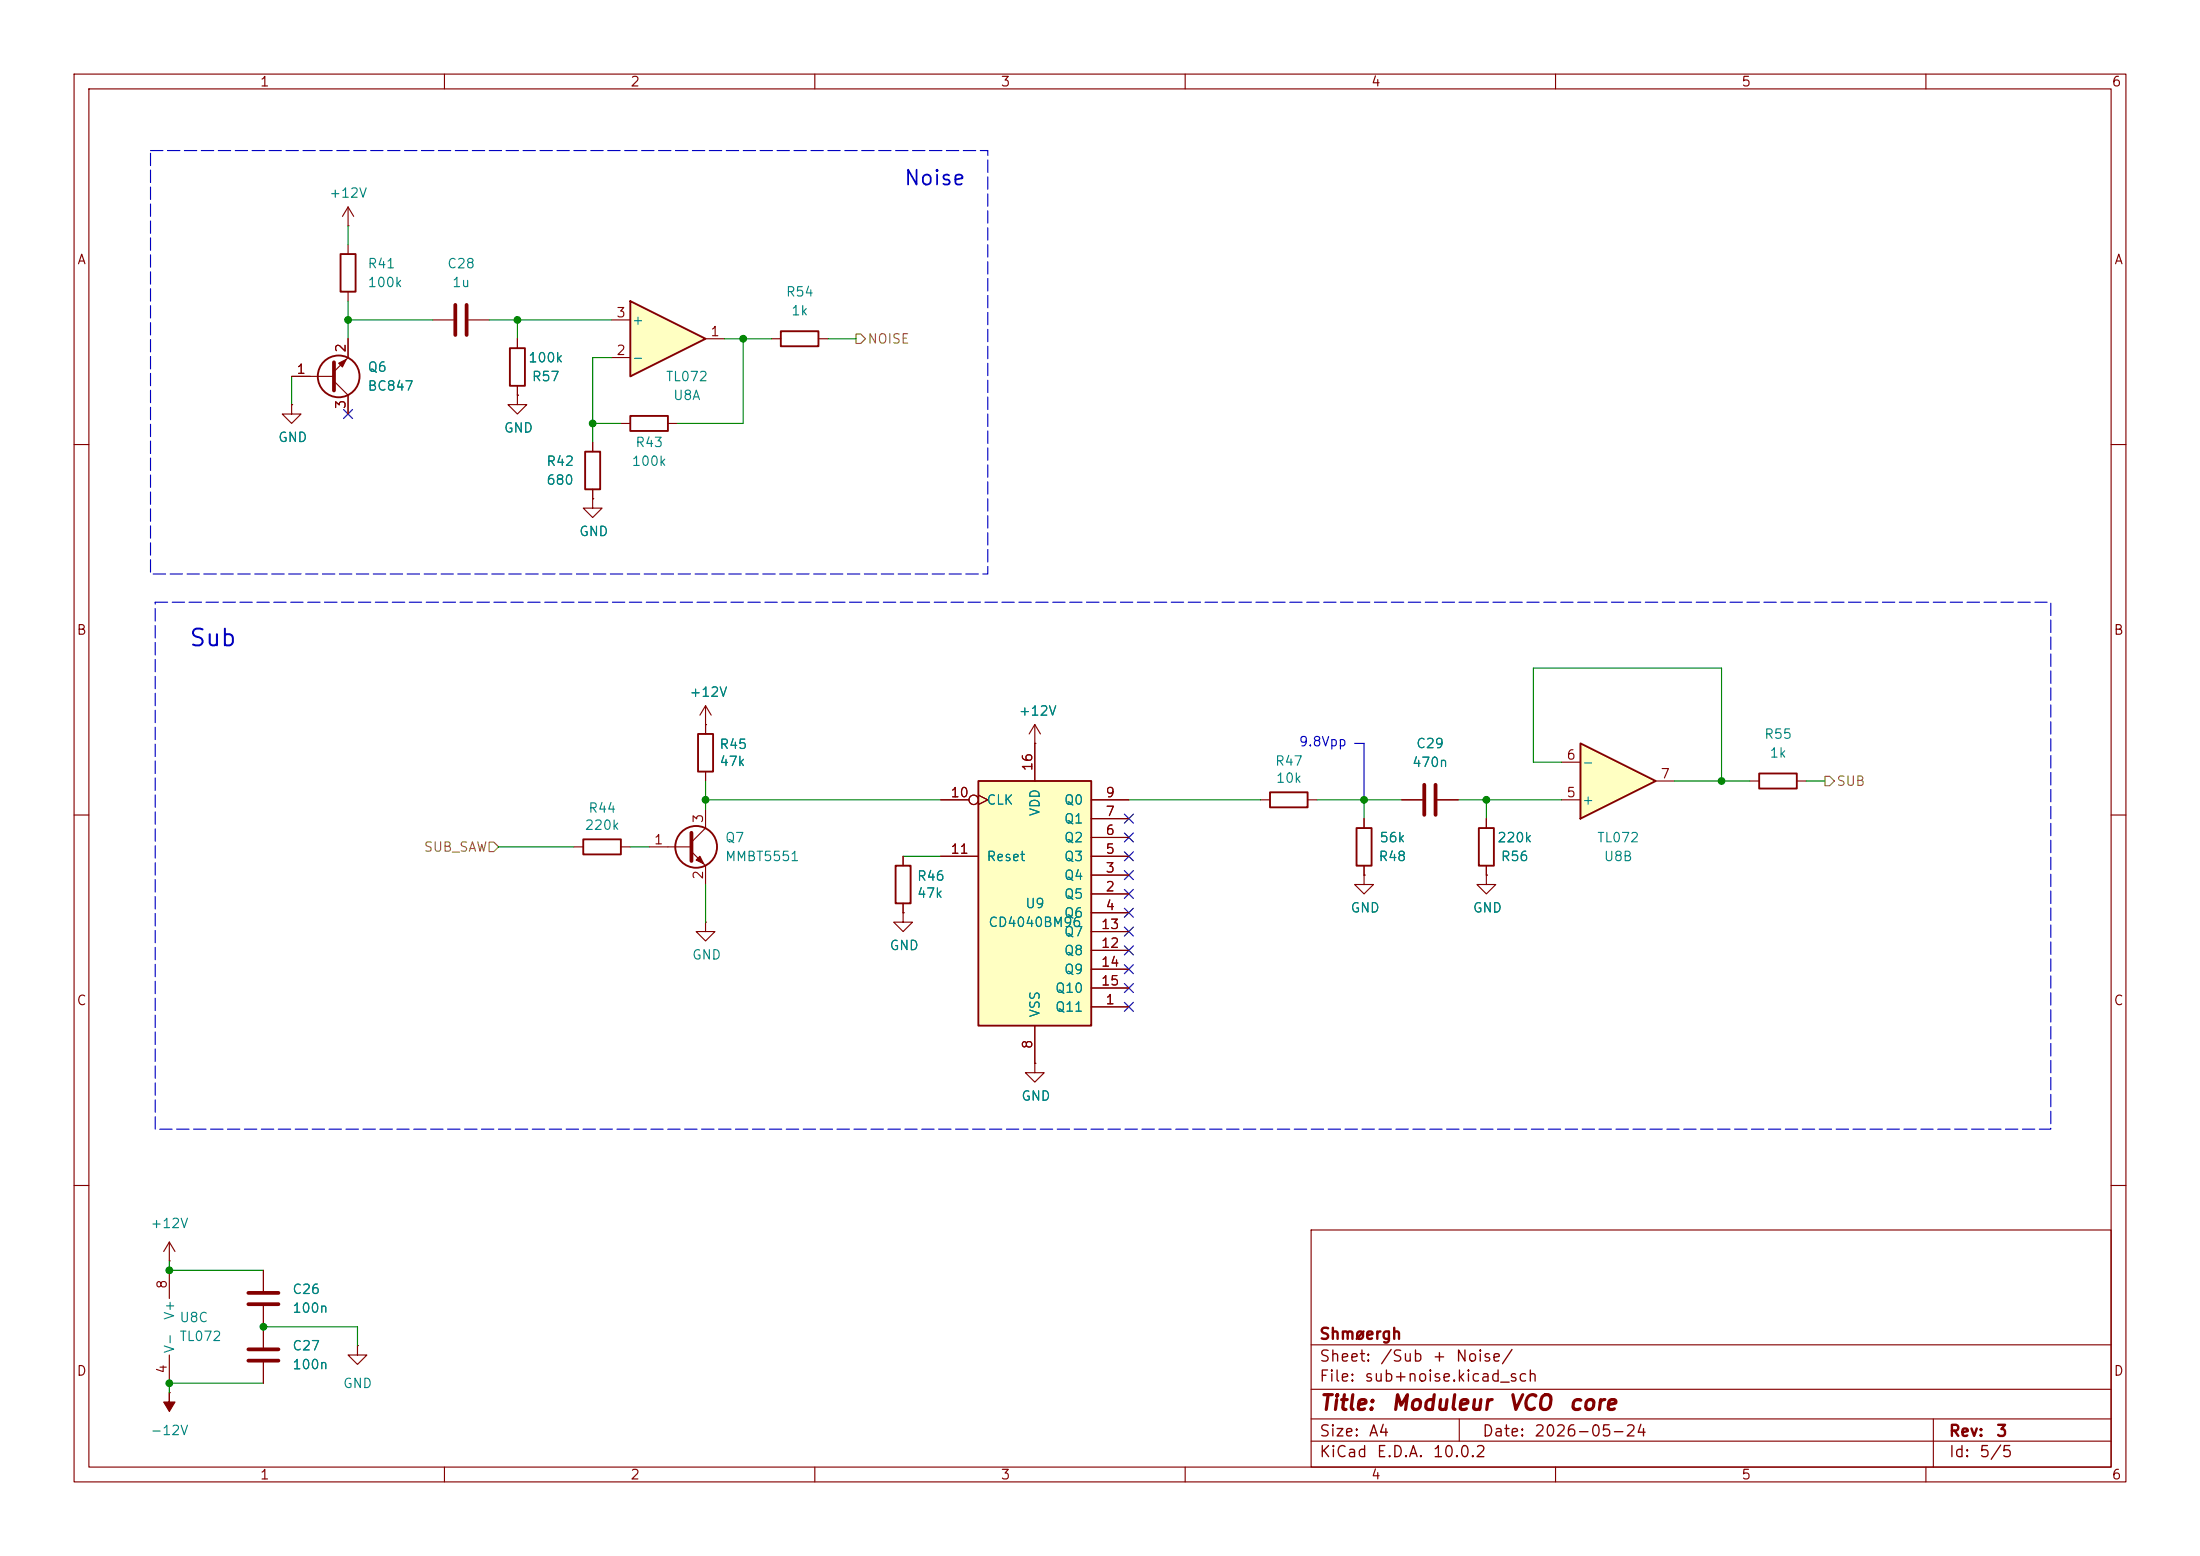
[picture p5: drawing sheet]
<svg xmlns="http://www.w3.org/2000/svg" width="297mm" height="210mm" viewBox="0 0 297 210" stroke-linecap="round" stroke-linejoin="round" font-family="sans-serif">
<g fill="none" stroke="#840000" stroke-width=".15">
<path d="M10 10h277v190h-277zM12 12h273v186h-273zM60 10v2M110 10v2M160 10v2M210 10v2M260 10v2M39.4 50.8h5.7M45.1 51.4l1.9 1.9v2.6M47 45.7v2.6l-1.9 1.9M10 60h2M285 60h2"/>
<path d="M95.2 97.8h.1M95.2 95.3v3.8M95.2 95.3l-.7 1.2M95.2 95.3l.8 1.2M139.7 97.8l-.8 1.3M139.7 97.8l.8 1.3M139.7 97.8v2.5M10 110h2M95.2 104.1v1.3M121.9 115.6v1.2M139.7 100.3h.1M285 110h2"/>
<path d="M121.9 121.9v1.3M139.7 143.5v1.3h1.3l-1.3 1.3-1.3-1.3h1.3M139.7 143.5h.1M10 160h2M177 166h108v32h-108zM285 160h2M60 198v2M110 198v2M160 198v2M177 194.5h108M177 191.5h108M177 187.5h108"/>
<path d="M177 181.5h108M197 191.5v3M210 198v2M260 198v2M261 191.5v6.5"/>
</g>
<g fill="none" stroke="#840000" stroke-width=".25">
<path d="M94.2 99.1h2.1v5h-2.1zM120.9 116.8h2v5.1h-2z"/>
<circle cx="45.7" cy="50.8" r="2.82"/>
</g>
<path d="M45.1 48.9v3.8" fill="none" stroke="#840000" stroke-width=".51"/>
<path d="M45.7 49l1-.5-.5 1z" fill="#840000" stroke="#840000" stroke-width=".15"/>
<path d="M132.1 105.4h15.2v33h-15.2z" fill="#ffffc2"/>
<path d="M132.1 105.4h15.2v33h-15.2zM199.6 111.8h2.1v5h-2.1z" fill="none" stroke="#840000" stroke-width=".25"/>
<g fill="none" stroke="#840000" stroke-width=".15">
<path d="M127 115.6h5.1M127 108h3.8M132.1 107.3l1.2 .7-1.2 .6M139.7 100.3v5.1M147.3 118.1h5.1M147.3 115.6h5.1M147.3 113h5.1M147.3 110.5h5.1M147.3 108h5.1M200.7 110.5v1.3M200.7 116.8v1.3M139.7 138.4v5.1"/>
<path d="M147.3 135.9h5.1M147.3 120.7h5.1M147.3 123.2h5.1M147.3 128.3h5.1M147.3 125.7h5.1M147.3 130.8h5.1M147.3 133.4h5.1"/>
<circle cx="131.4" cy="107.9" r=".63"/>
</g>
<path d="M213.4 100.3l10.1 5.1-10.1 5.1z" fill="#ffffc2"/>
<g fill="none" stroke="#840000" stroke-width=".25">
<path d="M68.8 47h2.1v5.1h-2.1zM79 61h2v5h-2zM78.7 113.3h5.1v2h-5.1zM171.4 106.9h5.1v2.1h-5.1zM183.1 111.8h2.1v5h-2.1zM213.4 100.3l10.1 5.1-10.1 5.1zM237.5 104.4h5.1v2h-5.1z"/>
<circle cx="94" cy="114.3" r="2.82"/>
</g>
<g fill="none" stroke="#840000" stroke-width=".15">
<path d="M58.4 43.2h2.8M63.2 43.2h2.8M69.8 53.3v1.3h1.3l-1.3 1.3-1.2-1.3h1.2M69.8 53.3h.1M69.8 45.7v1.3M69.8 52.1v1.2M80 59.7v1.3M80 67.3v1.3h1.3l-1.3 1.3-1.3-1.3h1.3M80 67.3h.1M80 66v1.3M77.5 114.3h1.2M83.8 114.3h1.3"/>
<path d="M87.6 114.3h5.7M93.3 114.9l1.9 1.9v2.6M95.2 109.2v2.6l-1.9 1.9M170.2 108h1.2M176.5 108h1.3M184.1 118.1v1.3h1.3l-1.3 1.3-1.2-1.3h1.2M184.1 118.1h.1M184.1 110.5v1.3M184.1 116.8v1.3M189.2 108h2.8M194.1 108h2.7M200.7 118.1v1.3h1.2l-1.2 1.3-1.3-1.3h1.3"/>
<path d="M200.7 118.1h.1M210.8 108h2.6M210.8 102.9h2.6M223.5 105.4h2.6M236.2 105.4h1.3M242.6 105.4h1.2M95.2 124.5v1.2h1.3l-1.3 1.3-1.2-1.3h1.2M95.2 124.5h.1M121.9 123.2v1.3h1.3l-1.3 1.2-1.3-1.2h1.3M121.9 123.2h.1M22.9 170.2h.1M22.9 167.6l-.8 1.3"/>
<path d="M22.9 167.6l.7 1.3M22.9 167.6v2.6M22.9 171.5v3.8M35.6 171.5v2.7M35.6 176.3v5.6M22.9 188h.1M22.9 182.9v3.8M35.6 183.9v2.8M48.3 181.6v1.3h1.2l-1.2 1.3-1.3-1.3h1.3M48.3 181.6h.1"/>
</g>
<path d="M61.5 41.1v4.1M63 41.1v4.1M93.3 112.4v3.8M192.3 105.9v4.1M193.8 105.9v4.1M33.5 174.5h4.1M33.5 176h4.1M33.5 182.1h4.1M33.5 183.6h4.1" fill="none" stroke="#840000" stroke-width=".51"/>
<g fill="#840000" stroke="#840000" stroke-width=".15">
<path d="M22.9 188v1.2h.7l-.7 1.3-.8-1.3h.8z"/>
<path d="M94 116.1l.5-.5 .5 1z"/>
</g>
<path d="M85.1 40.6l10.1 5.1-10.1 5.1z" fill="#ffffc2"/>
<path d="M46 34.3h2v5.1h-2zM85.1 56.1h5.1v2.1h-5.1zM85.1 40.6l10.1 5.1-10.1 5.1zM105.4 44.7h5.1v2h-5.1z" fill="none" stroke="#840000" stroke-width=".25"/>
<g fill="none" stroke="#840000" stroke-width=".15">
<path d="M47 30.5h.1M47 27.9v2.6M47 33v1.3M47 39.4v1.2M47 27.9l-.8 1.3M47 27.9l.8 1.3M39.4 54.6v1.3h1.2l-1.2 1.3-1.3-1.3h1.3M39.4 54.6h.1M39.4 50.8h2.5M47 45.7v2.6M47 53.3v2.6M69.8 53.3h.1"/>
<path d="M69.8 45.7v1.3M69.8 52.1v1.2M80 59.7v1.3M82.5 48.3h2.6M82.5 43.2h2.6M83.8 57.2h1.3M90.2 57.2h1.2M95.2 45.7h2.6M104.1 45.7h1.3M110.5 45.7h1.3M80 67.3h.1M80 66v1.3"/>
<path d="M95.2 97.8h.1M95.2 97.8v1.3M95.2 104.1v1.3M121.9 115.6v1.2M127 108h3.8M127 115.6h5.1M132.1 107.3l1.2 .7-1.2 .6M139.7 100.3h.1M139.7 100.3v5.1M147.3 108h5.1M147.3 118.1h5.1M147.3 115.6h5.1"/>
<path d="M147.3 113h5.1M147.3 110.5h5.1M184.1 118.1h.1M184.1 110.5v1.3M184.1 116.8v1.3M189.2 108h2.8M194.1 108h2.7M200.7 118.1h.1M200.7 110.5v1.3M200.7 116.8v1.3M121.9 123.2h.1M121.9 121.9v1.3"/>
<path d="M139.7 138.4v5.1M147.3 135.9h5.1M147.3 120.7h5.1M147.3 123.2h5.1M147.3 128.3h5.1M147.3 125.7h5.1M147.3 130.8h5.1M147.3 133.4h5.1M139.7 143.5h.1M35.6 171.5v2.7M35.6 176.3v5.6M35.6 183.9v2.8"/>
<circle cx="131.4" cy="107.9" r=".63"/>
</g>
<path d="M115.6 45.1h.6l.6 .6-.6 .7h-.6zM66 113.7h.7l.6 .6-.6 .6h-.7zM246.4 104.8h.6l.6 .6-.6 .6h-.6z" fill="none" stroke="#848400" stroke-width=".15"/>
<path d="M182.9 100.3h1.2v7.7" fill="none" stroke="#0000c2" stroke-width=".15"/>
<g fill="none" stroke="#008400" stroke-width=".15">
<path d="M47 30.5v2.5M39.4 50.8v3.8M47 40.6v5.1M47 43.2h11.4M66 43.2h16.5M69.8 43.2v2.5M80 57.2h3.8M82.5 48.3h-2.5v11.4M97.8 45.7h6.3M100.3 45.7v11.5h-8.9M111.8 45.7h3.8M67.3 114.3h10.2"/>
<path d="M85.1 114.3h2.5M95.2 105.4v3.8M95.2 119.4v5.1M95.2 108h31.8M121.9 115.6h5.1M152.4 108h17.8M177.8 108h11.4M184.1 108v2.5M196.8 108h14M200.7 108v2.5M210.8 102.9h-3.8v-12.7h25.4v15.2M226.1 105.4h10.1"/>
<path d="M243.8 105.4h2.6M22.9 170.2v1.3h12.7M35.6 179.1h12.7v2.5M35.6 186.7h-12.7v1.3"/>
</g>
<g fill="none" stroke="#000084" stroke-width=".15">
<path d="M46.4 55.3l1.2 1.2M47.6 55.3l-1.2 1.2M151.8 109.9l1.2 1.2M151.8 117.5l1.2 1.2M151.8 115l1.2 1.2M151.8 112.4l1.2 1.2M153 109.9l-1.2 1.2M153 117.5l-1.2 1.2M153 115l-1.2 1.2M153 112.4l-1.2 1.2M151.8 135.3l1.2 1.2M151.8 127.7l1.2 1.2"/>
<path d="M151.8 130.2l1.2 1.2M151.8 122.6l1.2 1.2M151.8 125.1l1.2 1.2M151.8 120l1.2 1.3M151.8 132.7l1.2 1.3M153 135.3l-1.2 1.2M153 127.7l-1.2 1.2M153 130.2l-1.2 1.2M153 122.6l-1.2 1.2M153 125.1l-1.2 1.2M153 120l-1.2 1.3M153 132.7l-1.2 1.3"/>
</g>
<path d="M20.3 20.3h113v57.2h-113zM21 81.3h255.9v71.1h-255.9z" fill="none" stroke="#0000c2" stroke-width=".15" stroke-dasharray="1.7 .6"/>
<g fill="#008400" stroke="#008400" stroke-width=".14">
<circle cx="184.1" cy="108" r=".46"/>
<circle cx="100.3" cy="45.7" r=".46"/>
<circle cx="69.8" cy="43.2" r=".46"/>
<circle cx="47" cy="43.2" r=".46"/>
<circle cx="80" cy="57.2" r=".46"/>
<circle cx="35.6" cy="179.1" r=".46"/>
<circle cx="22.9" cy="186.7" r=".46"/>
<circle cx="22.9" cy="171.5" r=".46"/>
<circle cx="200.7" cy="108" r=".46"/>
<circle cx="232.4" cy="105.4" r=".46"/>
<circle cx="95.2" cy="108" r=".46"/>
</g>
<text font-size="2.3" fill="#0000c2" x="25.4" y="87.8">Sub</text>
<text font-size="2" fill="#0000c2" x="121.9" y="25.5">Noise</text>
<g font-size="2" fill="#840000">
<text x="178" y="190.8">Title:</text>
<text x="187.7" y="190.8">Moduleur</text>
<text x="203.5" y="190.8">VCO</text>
<text x="211.6" y="190.8">core</text>
</g>
<g font-size="1.5" fill="#840000">
<text x="178" y="184.2">Sheet:</text>
<text x="178" y="181.2">Shmøergh</text>
<text x="186.2" y="184.2">/Sub</text>
<text x="193.2" y="184.2">+</text>
<text x="196.4" y="184.2">Noise/</text>
<text x="178" y="186.9">File:</text>
<text x="184.1" y="186.9">sub+noise.kicad_sch</text>
<text x="178" y="197.1">KiCad</text>
<text x="178" y="194.3">Size:</text>
<text x="184.7" y="194.3">A4</text>
<text x="185.7" y="197.1">E.D.A.</text>
<text x="193.3" y="197.1">10.0.2</text>
<text x="200" y="194.3">Date:</text>
<text x="207" y="194.3">2026-05-24</text>
<text x="263" y="194.3">Rev:</text>
<text x="263" y="197.1">Id:</text>
<text x="267.1" y="197.1">5/5</text>
<text x="269.4" y="194.3">3</text>
</g>
<g font-size="1.3" fill="#840000">
<text x="35" y="12">1</text>
<text x="85" y="12">2</text>
<text x="135" y="12">3</text>
<text x="185" y="12">4</text>
<text x="235" y="12">5</text>
<text x="285" y="12">6</text>
<text x="10.3" y="36">A</text>
<text x="285.3" y="36">A</text>
<text x="47" y="47.7" transform="rotate(-90 47 47.7)">2</text>
<text x="83.1" y="43.2">3</text>
<text x="95.8" y="45.7">1</text>
<text x="39.9" y="50.8">1</text>
<text x="83.1" y="48.2">2</text>
<text x="47" y="55.3" transform="rotate(-90 47 55.3)">3</text>
<text x="10.3" y="86">B</text>
<text x="285.3" y="86">B</text>
<text x="128.2" y="107.9">10</text>
<text x="139.7" y="104.2" transform="rotate(-90 139.7 104.2)">16</text>
<text x="149.2" y="107.9">9</text>
<text x="211.4" y="107.9">5</text>
<text x="211.4" y="102.8">6</text>
<text x="224.1" y="105.4">7</text>
<text x="95.2" y="111.2" transform="rotate(-90 95.2 111.2)">3</text>
<text x="149.2" y="113">6</text>
<text x="149.2" y="110.5">7</text>
<text x="88.2" y="114.3">1</text>
<text x="95.2" y="118.8" transform="rotate(-90 95.2 118.8)">2</text>
<text x="128.2" y="115.5">11</text>
<text x="149.2" y="118.1">3</text>
<text x="149.2" y="115.5">5</text>
<text x="148.5" y="125.7">13</text>
<text x="149.2" y="120.6">2</text>
<text x="149.2" y="123.2">4</text>
<text x="148.5" y="128.2">12</text>
<text x="148.5" y="130.8">14</text>
<text x="10.3" y="136">C</text>
<text x="148.5" y="133.3">15</text>
<text x="149.2" y="135.9">1</text>
<text x="285.3" y="136">C</text>
<text x="139.7" y="141.7" transform="rotate(-90 139.7 141.7)">8</text>
<text x="22.8" y="174.1" transform="rotate(-90 22.8 174.1)">8</text>
<text x="10.3" y="186">D</text>
<text x="22.8" y="185.5" transform="rotate(-90 22.8 185.5)">4</text>
<text x="285.3" y="186">D</text>
<text x="35" y="200">1</text>
<text x="85" y="200">2</text>
<text x="135" y="200">3</text>
<text x="185" y="200">4</text>
<text x="235" y="200">5</text>
<text x="285" y="200">6</text>
</g>
<g font-size="1.3" fill="#008484">
<text x="44.3" y="27">+12V</text>
<text x="49.5" y="36.5">R41</text>
<text x="49.5" y="39.1">100k</text>
<text x="60.3" y="36.5">C28</text>
<text x="60.9" y="39.1">1u</text>
<text x="106" y="40.3">R54</text>
<text x="85.2" y="44.2">+</text>
<text x="106.7" y="42.9">1k</text>
<text x="49.5" y="53">BC847</text>
<text x="49.5" y="50.5">Q6</text>
<text x="71.2" y="49.2">100k</text>
<text x="71.7" y="51.8">R57</text>
<text x="85.2" y="49.2">-</text>
<text x="89.8" y="51.8">TL072</text>
<text x="37.5" y="60">GND</text>
<text x="67.9" y="58.7">GND</text>
<text x="90.8" y="54.3">U8A</text>
<text x="73.7" y="65.7">680</text>
<text x="73.7" y="63.2">R42</text>
<text x="85.2" y="63.2">100k</text>
<text x="85.7" y="60.7">R43</text>
<text x="78.1" y="72.7">GND</text>
<text x="93" y="94.4">+12V</text>
<text x="97" y="101.4">R45</text>
<text x="137.4" y="96.9">+12V</text>
<text x="191.1" y="101.3">C29</text>
<text x="238.1" y="100">R55</text>
<text x="97" y="103.7">47k</text>
<text x="172" y="103.7">R47</text>
<text x="172.2" y="106">10k</text>
<text x="190.5" y="103.8">470n</text>
<text x="213.5" y="103.8">-</text>
<text x="238.8" y="102.6">1k</text>
<text x="78.9" y="112.3">220k</text>
<text x="79.3" y="110">R44</text>
<text x="133.1" y="108.9">CLK</text>
<text x="140.7" y="110.3" transform="rotate(-90 140.7 110.3)">VDD</text>
<text x="143.6" y="111.5">Q1</text>
<text x="143.6" y="108.9">Q0</text>
<text x="213.5" y="108.9">+</text>
<text x="97.8" y="114">Q7</text>
<text x="97.8" y="116.5">MMBT5551</text>
<text x="123.7" y="119.2">R46</text>
<text x="133.1" y="116.5">Reset</text>
<text x="143.6" y="119.1">Q4</text>
<text x="143.6" y="116.5">Q3</text>
<text x="143.6" y="114">Q2</text>
<text x="186" y="116.5">R48</text>
<text x="186.1" y="114">56k</text>
<text x="202" y="114">220k</text>
<text x="202.5" y="116.5">R56</text>
<text x="215.5" y="114">TL072</text>
<text x="216.4" y="116.5">U8B</text>
<text x="123.7" y="121.5">47k</text>
<text x="133.3" y="125.4">CD4040BM96</text>
<text x="138.3" y="122.9">U9</text>
<text x="143.6" y="121.6">Q5</text>
<text x="143.6" y="124.2">Q6</text>
<text x="182.2" y="123.5">GND</text>
<text x="198.8" y="123.5">GND</text>
<text x="93.3" y="129.8">GND</text>
<text x="120" y="128.6">GND</text>
<text x="143.6" y="129.2">Q8</text>
<text x="143.6" y="126.7">Q7</text>
<text x="143.6" y="131.8">Q9</text>
<text x="140.7" y="137.4" transform="rotate(-90 140.7 137.4)">VSS</text>
<text x="142.4" y="136.9">Q11</text>
<text x="142.4" y="134.3">Q10</text>
<text x="137.8" y="148.9">GND</text>
<text x="20.2" y="166.1">+12V</text>
<text x="23.8" y="178.3" transform="rotate(-90 23.8 178.3)">V+</text>
<text x="24.1" y="178.8">U8C</text>
<text x="39.4" y="177.5">100n</text>
<text x="39.4" y="175">C26</text>
<text x="23.8" y="182.8" transform="rotate(-90 23.8 182.8)">V-</text>
<text x="24.1" y="181.3">TL072</text>
<text x="39.4" y="185.1">100n</text>
<text x="39.4" y="182.6">C27</text>
<text x="46.2" y="187.7">GND</text>
<text x="20.2" y="194">-12V</text>
</g>
<g font-size="1.3" fill="#848400">
<text x="117" y="46.7">NOISE</text>
<text x="247.8" y="106.4">SUB</text>
<text x="57.1" y="115.3">SUB_SAW</text>
</g>
<text font-size="1.3" fill="#0000c2" x="175.3" y="101.1">9.8Vpp</text>
</svg>
